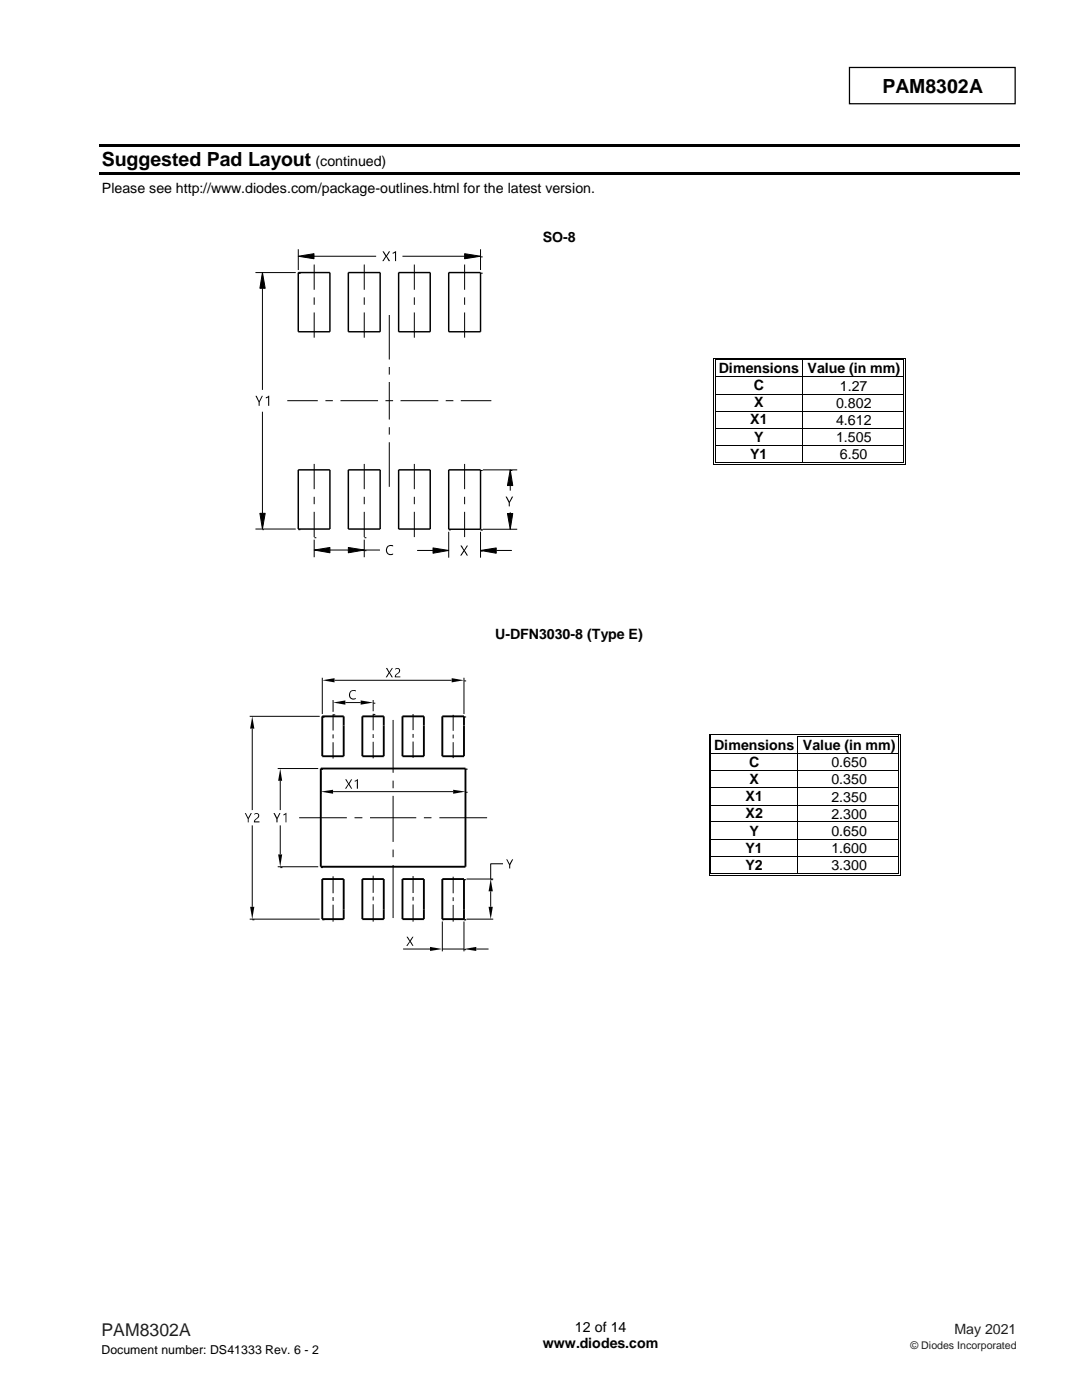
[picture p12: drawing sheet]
<svg xmlns="http://www.w3.org/2000/svg" width="216mm" height="279mm" viewBox="0 0 216 279" stroke-linecap="round" stroke-linejoin="round" font-family="sans-serif">
<path d="M169.5 13.5h33.1v7.2h-33.1z" fill="none" stroke="#000" stroke-width=".25"/>
<g fill="#000">
<path d="M19.8 28.7h183.7v.5h-183.7z" fill-rule="evenodd"/>
<path d="M19.8 34.4h183.7v.5h-183.7z" fill-rule="evenodd"/>
</g>
<g fill="#fff">
<path d="M142.9 71.9h17.2v3.2h-17.2z" fill-rule="evenodd"/>
<path d="M143.3 71.9h16.1v3.2h-16.1z" fill-rule="evenodd"/>
</g>
<g fill="#000">
<path d="M142.4 71.4h.1v.5h-.1z" fill-rule="evenodd"/>
<path d="M142.4 71.4h.5v.1h-.5z" fill-rule="evenodd"/>
<path d="M142.7 71.7h.2v.2h-.2z" fill-rule="evenodd"/>
<path d="M142.7 71.7h.2v.2h-.2z" fill-rule="evenodd"/>
</g>
<path d="M142.9 71.5h17.2M142.9 71.8h17.2" fill="none" stroke="#000" stroke-width=".2"/>
<path d="M142.9 71.9h17.2z" fill-rule="evenodd" fill="#fff"/>
<g fill="#000">
<path d="M160.1 71.9h.1z" fill-rule="evenodd"/>
<path d="M160.1 71.4h.5v.1h-.5z" fill-rule="evenodd"/>
<path d="M160.1 71.7h.5v.2h-.5z" fill-rule="evenodd"/>
<path d="M180.2 71.4h.5v.1h-.5z" fill-rule="evenodd"/>
<path d="M180.2 71.7h.2v.2h-.2z" fill-rule="evenodd"/>
<path d="M180.2 71.7h.2v.2h-.2z" fill-rule="evenodd"/>
<path d="M180.6 71.4h.1v.5h-.1z" fill-rule="evenodd"/>
</g>
<path d="M142.4 71.9v3.2M142.8 71.9v3.2M160.1 71.9v3.2M160.6 71.5h19.6M160.6 71.8h19.6M180.3 71.9v3.2M180.6 71.9v3.2" fill="none" stroke="#000" stroke-width=".2"/>
<g fill="#fff">
<path d="M142.9 75.3h17.2v3.3h-17.2z" fill-rule="evenodd"/>
<path d="M143.3 75.3h16.1v3.3h-16.1z" fill-rule="evenodd"/>
<path d="M160.2 75.3h20v3.3h-20z" fill-rule="evenodd"/>
<path d="M160.9 75.3h18.8v3.3h-18.8z" fill-rule="evenodd"/>
</g>
<g fill="#000">
<path d="M142.4 75.1h.1v.2h-.1z" fill-rule="evenodd"/>
<path d="M142.7 75.1h.2v.2h-.2z" fill-rule="evenodd"/>
<path d="M160.1 75.1h.1v.2h-.1z" fill-rule="evenodd"/>
<path d="M180.2 75.1h.2v.2h-.2z" fill-rule="evenodd"/>
<path d="M180.6 75.1h.1v.2h-.1z" fill-rule="evenodd"/>
</g>
<path d="M142.4 75.3v3.3M142.8 75.3v3.3M142.9 75.2h17.2M160.1 75.3v3.3M160.2 75.2h20M180.3 75.3v3.3M180.6 75.3v3.3" fill="none" stroke="#000" stroke-width=".2"/>
<g fill="#fff">
<path d="M142.9 78.7h17.2v3.3h-17.2z" fill-rule="evenodd"/>
<path d="M143.3 78.7h16.1v3.3h-16.1z" fill-rule="evenodd"/>
<path d="M160.2 78.7h20v3.3h-20z" fill-rule="evenodd"/>
<path d="M160.9 78.7h18.8v3.3h-18.8z" fill-rule="evenodd"/>
</g>
<g fill="#000">
<path d="M142.4 78.6h.1v.1h-.1z" fill-rule="evenodd"/>
<path d="M142.7 78.6h.2v.1h-.2z" fill-rule="evenodd"/>
<path d="M160.1 78.6h.1v.1h-.1z" fill-rule="evenodd"/>
<path d="M180.2 78.6h.2v.1h-.2z" fill-rule="evenodd"/>
<path d="M180.6 78.6h.1v.1h-.1z" fill-rule="evenodd"/>
</g>
<path d="M142.4 78.7v3.3M142.8 78.7v3.3M142.9 78.7h17.2M160.1 78.7v3.3M160.2 78.7h20M180.3 78.7v3.3M180.6 78.7v3.3" fill="none" stroke="#000" stroke-width=".2"/>
<g fill="#fff">
<path d="M142.9 82.2h17.2v3.2h-17.2z" fill-rule="evenodd"/>
<path d="M143.3 82.2h16.1v3.2h-16.1z" fill-rule="evenodd"/>
<path d="M160.2 82.2h20v3.2h-20z" fill-rule="evenodd"/>
<path d="M160.9 82.2h18.8v3.2h-18.8z" fill-rule="evenodd"/>
</g>
<g fill="#000">
<path d="M142.4 82h.1v.2h-.1z" fill-rule="evenodd"/>
<path d="M142.7 82h.2v.2h-.2z" fill-rule="evenodd"/>
<path d="M160.1 82h.1v.2h-.1z" fill-rule="evenodd"/>
<path d="M180.2 82h.2v.2h-.2z" fill-rule="evenodd"/>
<path d="M180.6 82h.1v.2h-.1z" fill-rule="evenodd"/>
</g>
<path d="M142.4 82.2v3.2M142.8 82.2v3.2M142.9 82.1h17.2M160.1 82.2v3.2M160.2 82.1h20M180.3 82.2v3.2M180.6 82.2v3.2" fill="none" stroke="#000" stroke-width=".2"/>
<g fill="#fff">
<path d="M142.9 85.6h17.2v3.2h-17.2z" fill-rule="evenodd"/>
<path d="M143.3 85.6h16.1v3.2h-16.1z" fill-rule="evenodd"/>
<path d="M160.2 85.6h20v3.2h-20z" fill-rule="evenodd"/>
<path d="M160.9 85.6h18.8v3.2h-18.8z" fill-rule="evenodd"/>
</g>
<g fill="#000">
<path d="M142.4 85.4h.1v.2h-.1z" fill-rule="evenodd"/>
<path d="M142.7 85.4h.2v.2h-.2z" fill-rule="evenodd"/>
<path d="M160.1 85.4h.1v.2h-.1z" fill-rule="evenodd"/>
<path d="M180.2 85.4h.2v.2h-.2z" fill-rule="evenodd"/>
<path d="M180.6 85.4h.1v.2h-.1z" fill-rule="evenodd"/>
</g>
<path d="M142.4 85.6v3.2M142.8 85.6v3.2M142.9 85.5h17.2M160.1 85.6v3.2M160.2 85.5h20M180.3 85.6v3.2M180.6 85.6v3.2" fill="none" stroke="#000" stroke-width=".2"/>
<g fill="#fff">
<path d="M142.9 89h17.2v3.2h-17.2z" fill-rule="evenodd"/>
<path d="M143.3 89h16.1v3.2h-16.1z" fill-rule="evenodd"/>
<path d="M160.2 89h20v3.2h-20z" fill-rule="evenodd"/>
<path d="M160.9 89h18.8v3.2h-18.8z" fill-rule="evenodd"/>
</g>
<g fill="#000">
<path d="M142.4 88.8h.1v.2h-.1z" fill-rule="evenodd"/>
<path d="M142.4 92.3h.1v.5h-.1z" fill-rule="evenodd"/>
<path d="M142.4 92.6h.5v.2h-.5z" fill-rule="evenodd"/>
<path d="M142.7 88.8h.2v.2h-.2z" fill-rule="evenodd"/>
<path d="M142.7 92.3h.2v.2h-.2z" fill-rule="evenodd"/>
<path d="M142.7 92.3h.2v.2h-.2z" fill-rule="evenodd"/>
<path d="M160.1 88.8h.1v.2h-.1z" fill-rule="evenodd"/>
<path d="M160.1 92.3h.5v.2h-.5z" fill-rule="evenodd"/>
<path d="M160.1 92.6h.5v.2h-.5z" fill-rule="evenodd"/>
<path d="M180.2 88.8h.2v.2h-.2z" fill-rule="evenodd"/>
<path d="M180.2 92.6h.5v.2h-.5z" fill-rule="evenodd"/>
<path d="M180.2 92.3h.2v.2h-.2z" fill-rule="evenodd"/>
<path d="M180.2 92.3h.2v.2h-.2z" fill-rule="evenodd"/>
<path d="M180.6 88.8h.1v.2h-.1z" fill-rule="evenodd"/>
<path d="M180.6 92.3h.1v.5h-.1z" fill-rule="evenodd"/>
</g>
<path d="M142.4 89v3.3M142.8 89v3.3M142.9 88.9h17.2M142.9 92.7h17.2M142.9 92.4h17.2M160.1 89v3.3M160.2 88.9h20M160.6 92.7h19.6M160.6 92.4h19.6M180.3 89v3.3M180.6 89v3.3" fill="none" stroke="#000" stroke-width=".2"/>
<g fill="#fff">
<path d="M142 147.1h17.1v3.2h-17.1z" fill-rule="evenodd"/>
<path d="M142.4 147.1h16.1v3.2h-16.1z" fill-rule="evenodd"/>
</g>
<g fill="#000">
<path d="M141.4 146.5h.2v.6h-.2z" fill-rule="evenodd"/>
<path d="M141.4 146.5h.5v.2h-.5z" fill-rule="evenodd"/>
<path d="M141.8 146.9h.1v.2h-.1z" fill-rule="evenodd"/>
<path d="M141.8 146.9h.1v.1h-.1z" fill-rule="evenodd"/>
</g>
<path d="M141.9 146.6h17.2M141.9 146.9h17.2" fill="none" stroke="#000" stroke-width=".2"/>
<path d="M141.9 147l17.2 .1z" fill-rule="evenodd" fill="#fff"/>
<g fill="#000">
<path d="M159.1 147l.2 .1z" fill-rule="evenodd"/>
<path d="M159.1 146.5h.5v.2h-.5z" fill-rule="evenodd"/>
<path d="M159.1 146.9h.5v.1h-.5z" fill-rule="evenodd"/>
<path d="M179.3 146.5h.5v.2h-.5z" fill-rule="evenodd"/>
<path d="M179.3 146.9h.1v.2h-.1z" fill-rule="evenodd"/>
<path d="M179.3 146.9h.1v.1h-.1z" fill-rule="evenodd"/>
<path d="M179.6 146.5h.2v.6h-.2z" fill-rule="evenodd"/>
</g>
<path d="M141.5 147.1v3.2M141.9 147.1v3.2M159.2 147.1v3.2M159.6 146.6h19.7M159.6 146.9h19.7M179.4 147.1v3.2M179.7 147.1v3.2" fill="none" stroke="#000" stroke-width=".2"/>
<g fill="#fff">
<path d="M142 150.5h17.1v3.2h-17.1z" fill-rule="evenodd"/>
<path d="M142.4 150.5h16.1v3.2h-16.1z" fill-rule="evenodd"/>
<path d="M159.3 150.5h20v3.2h-20z" fill-rule="evenodd"/>
<path d="M159.9 150.5h18.9v3.2h-18.9z" fill-rule="evenodd"/>
</g>
<g fill="#000">
<path d="M141.4 150.3h.2v.2h-.2z" fill-rule="evenodd"/>
<path d="M141.8 150.3h.1v.2h-.1z" fill-rule="evenodd"/>
<path d="M159.1 150.3h.2v.2h-.2z" fill-rule="evenodd"/>
<path d="M179.3 150.3h.1v.2h-.1z" fill-rule="evenodd"/>
<path d="M179.6 150.3h.2v.2h-.2z" fill-rule="evenodd"/>
</g>
<path d="M141.5 150.5v3.2M141.9 150.5v3.2M141.9 150.4h17.2M159.2 150.5v3.2M159.3 150.4h20M179.4 150.5v3.2M179.7 150.5v3.2" fill="none" stroke="#000" stroke-width=".2"/>
<g fill="#fff">
<path d="M142 153.9h17.1v3.2h-17.1z" fill-rule="evenodd"/>
<path d="M142.4 153.9h16.1v3.2h-16.1z" fill-rule="evenodd"/>
<path d="M159.3 153.9h20v3.2h-20z" fill-rule="evenodd"/>
<path d="M159.9 153.9h18.9v3.2h-18.9z" fill-rule="evenodd"/>
</g>
<g fill="#000">
<path d="M141.4 153.7h.2v.2h-.2z" fill-rule="evenodd"/>
<path d="M141.8 153.7h.1v.2h-.1z" fill-rule="evenodd"/>
<path d="M159.1 153.7h.2v.2h-.2z" fill-rule="evenodd"/>
<path d="M179.3 153.7h.1v.2h-.1z" fill-rule="evenodd"/>
<path d="M179.6 153.7h.2v.2h-.2z" fill-rule="evenodd"/>
</g>
<path d="M141.5 153.9v3.2M141.9 153.9v3.2M141.9 153.8h17.2M159.2 153.9v3.2M159.3 153.8h20M179.4 153.9v3.2M179.7 153.9v3.2" fill="none" stroke="#000" stroke-width=".2"/>
<g fill="#fff">
<path d="M142 157.3h17.1v3.3h-17.1z" fill-rule="evenodd"/>
<path d="M142.4 157.3h16.1v3.3h-16.1z" fill-rule="evenodd"/>
<path d="M159.3 157.3h20v3.3h-20z" fill-rule="evenodd"/>
<path d="M159.9 157.3h18.9v3.3h-18.9z" fill-rule="evenodd"/>
</g>
<g fill="#000">
<path d="M141.4 157.1h.2v.2h-.2z" fill-rule="evenodd"/>
<path d="M141.8 157.1h.1v.2h-.1z" fill-rule="evenodd"/>
<path d="M159.1 157.1h.2v.2h-.2z" fill-rule="evenodd"/>
<path d="M179.3 157.1h.1v.2h-.1z" fill-rule="evenodd"/>
<path d="M179.6 157.1h.2v.2h-.2z" fill-rule="evenodd"/>
</g>
<path d="M141.5 157.3v3.3M141.9 157.3v3.3M141.9 157.2h17.2M159.2 157.3v3.3M159.3 157.2h20M179.4 157.3v3.3M179.7 157.3v3.3" fill="none" stroke="#000" stroke-width=".2"/>
<g fill="#fff">
<path d="M142 160.7h17.1v3.3h-17.1z" fill-rule="evenodd"/>
<path d="M142.4 160.7h16.1v3.3h-16.1z" fill-rule="evenodd"/>
<path d="M159.3 160.7h20v3.3h-20z" fill-rule="evenodd"/>
<path d="M159.9 160.7h18.9v3.3h-18.9z" fill-rule="evenodd"/>
</g>
<g fill="#000">
<path d="M141.4 160.6h.2v.1h-.2z" fill-rule="evenodd"/>
<path d="M141.8 160.6h.1v.1h-.1z" fill-rule="evenodd"/>
<path d="M159.1 160.6h.2v.1h-.2z" fill-rule="evenodd"/>
<path d="M179.3 160.6h.1v.1h-.1z" fill-rule="evenodd"/>
<path d="M179.6 160.6h.2v.1h-.2z" fill-rule="evenodd"/>
</g>
<path d="M141.5 160.7v3.3M141.9 160.7v3.3M141.9 160.7h17.2M159.2 160.7v3.3M159.3 160.7h20M179.4 160.7v3.3M179.7 160.7v3.3" fill="none" stroke="#000" stroke-width=".2"/>
<g fill="#fff">
<path d="M142 164.2h17.1v3.2h-17.1z" fill-rule="evenodd"/>
<path d="M142.4 164.2h16.1v3.2h-16.1z" fill-rule="evenodd"/>
<path d="M159.3 164.2h20v3.2h-20z" fill-rule="evenodd"/>
<path d="M159.9 164.2h18.9v3.2h-18.9z" fill-rule="evenodd"/>
</g>
<g fill="#000">
<path d="M141.4 164h.2v.1h-.2z" fill-rule="evenodd"/>
<path d="M141.8 164h.1v.1h-.1z" fill-rule="evenodd"/>
<path d="M159.1 164h.2v.1h-.2z" fill-rule="evenodd"/>
<path d="M179.3 164h.1v.1h-.1z" fill-rule="evenodd"/>
<path d="M179.6 164h.2v.1h-.2z" fill-rule="evenodd"/>
</g>
<path d="M141.5 164.1v3.3M141.9 164.1v3.3M141.9 164h17.2M159.2 164.1v3.3M159.3 164h20M179.4 164.1v3.3M179.7 164.1v3.3" fill="none" stroke="#000" stroke-width=".2"/>
<g fill="#fff">
<path d="M142 167.6h17.1v3.2h-17.1z" fill-rule="evenodd"/>
<path d="M142.4 167.6h16.1v3.2h-16.1z" fill-rule="evenodd"/>
<path d="M159.3 167.6h20v3.2h-20z" fill-rule="evenodd"/>
<path d="M159.9 167.6h18.9v3.2h-18.9z" fill-rule="evenodd"/>
</g>
<g fill="#000">
<path d="M141.4 167.4h.2v.2h-.2z" fill-rule="evenodd"/>
<path d="M141.8 167.4h.1v.2h-.1z" fill-rule="evenodd"/>
<path d="M159.1 167.4h.2v.2h-.2z" fill-rule="evenodd"/>
<path d="M179.3 167.4h.1v.2h-.1z" fill-rule="evenodd"/>
<path d="M179.6 167.4h.2v.2h-.2z" fill-rule="evenodd"/>
</g>
<path d="M141.5 167.6v3.2M141.9 167.6v3.2M141.9 167.5h17.2M159.2 167.6v3.2M159.3 167.5h20M179.4 167.6v3.2M179.7 167.6v3.2" fill="none" stroke="#000" stroke-width=".2"/>
<g fill="#fff">
<path d="M142 171h17.1v3.2h-17.1z" fill-rule="evenodd"/>
<path d="M142.4 171h16.1v3.2h-16.1z" fill-rule="evenodd"/>
<path d="M159.3 171h20v3.2h-20z" fill-rule="evenodd"/>
<path d="M159.9 171h18.9v3.2h-18.9z" fill-rule="evenodd"/>
</g>
<g fill="#000">
<path d="M52.4 54.4l.5 3.1h-1zM59.5 51.1l3.2-.5v1zM92.7 50.6l3.2 .5-3.2 .5zM101.8 93.8l.5 3.1h-1zM51.9 102.4h1l-.5 3.2zM62.7 109.8l3.1-.5v1zM69.5 109.3l3.2 .5-3.2 .5zM86.4 109.4l3.1 .5-3.1 .5zM95.9 109.9l3.1-.5v1zM101.3 102.5h1l-.5 3.1zM64.3 135.8l2.5-.5v.9zM66.5 140.2l2.4-.4v.8z"/>
<path d="M72 139.8l2.5 .4-2.5 .4zM90.1 135.3l2.5 .5-2.5 .4zM50.3 143l.5 2.4h-.9zM55.9 153.4l.4 2.4h-.8zM64 158l2.5-.4v.8zM90.4 157.6l2.5 .4-2.5 .4zM55.5 170.5h.8l-.4 2.5zM97.9 175.4l.4 2.5h-.8zM49.9 181h.9l-.5 2.4zM85.8 189l2.5 .4-2.5 .4zM92.6 189.4l2.4-.4v.8zM97.5 181h.8l-.4 2.4z"/>
<path d="M141.4 170.8h.2v.2h-.2z" fill-rule="evenodd"/>
<path d="M141.4 174.2h.2v.6h-.2z" fill-rule="evenodd"/>
<path d="M141.4 174.6h.5v.2h-.5z" fill-rule="evenodd"/>
<path d="M141.8 170.8h.1v.2h-.1z" fill-rule="evenodd"/>
<path d="M141.8 174.2h.1v.2h-.1z" fill-rule="evenodd"/>
<path d="M141.8 174.2h.1v.2h-.1z" fill-rule="evenodd"/>
<path d="M159.1 170.8h.2v.2h-.2z" fill-rule="evenodd"/>
<path d="M159.1 174.2h.5v.2h-.5z" fill-rule="evenodd"/>
<path d="M159.1 174.6h.5v.2h-.5z" fill-rule="evenodd"/>
<path d="M179.3 170.8h.1v.2h-.1z" fill-rule="evenodd"/>
<path d="M179.3 174.6h.5v.2h-.5z" fill-rule="evenodd"/>
<path d="M179.3 174.2h.1v.2h-.1z" fill-rule="evenodd"/>
<path d="M179.3 174.2h.1v.2h-.1z" fill-rule="evenodd"/>
<path d="M179.6 170.8h.2v.2h-.2z" fill-rule="evenodd"/>
<path d="M179.6 174.2h.2v.6h-.2z" fill-rule="evenodd"/>
</g>
<g fill="none" stroke="#000" stroke-width=".2">
<path d="M51 54.4h8M52.4 54.4l.5 3.1h-1zM52.4 57.5v20.3M59.5 49.7v4.2M59.5 51.1l3.2-.5v1zM59.6 54.5h.1M62.7 51.1h12.4M62.7 52.8v5M62.7 59.4v1.4M72.7 52.8v5M72.7 59.4v1.4M80.3 51.1h12.4"/>
<path d="M82.7 52.8v5M82.7 59.4v1.4M92.7 50.6l3.2 .5-3.2 .5zM92.7 52.8v5M92.7 59.4v1.4M95.9 49.7v4.2M96 54.5h.1M96 51.3h.1M57.3 80h6.1M62.7 62.4v5M64.9 80h1.5M67.9 80h7.5"/>
<path d="M72.7 62.4v5M76.9 80h1.5M77.7 62.9v8.9M77.7 73.2v1.6M77.7 76.2v7.5M79.9 80h7.6M82.7 62.4v5M88.9 80h1.6M91.9 80h6.1M92.7 62.4v5M52.4 82.2v20.2M62.7 92.6v5"/>
<path d="M62.7 99.1v1.5M72.7 92.6v5M72.7 99.1v1.5M77.7 85.3v1.4M77.7 88.3v8.9M82.7 92.6v5M82.7 99.1v1.5M92.7 92.6v5M92.7 99.1v1.5M96 93.9h.1M96.4 93.8h6.8M101.8 93.8l.5 3.1h-1z"/>
<path d="M101.8 96.9v1M101.9 93.9h.1M51 105.6h8M51.9 102.4h1l-.5 3.2zM52.5 105.7h.1M59.6 105.7h.1M62.7 102.2v5M62.7 107.7v3.5M62.7 109.8l3.1-.5v1zM62.8 107.3h.1M65.8 109.8h3.7M69.5 109.3l3.2 .5-3.2 .5z"/>
<path d="M72.7 102.2v5M72.7 107.7v3.5M72.7 109.8h3.1M72.8 107.3h.1M72.8 109.9h.1M82.7 102.2v5M83.2 109.9h3.2M86.4 109.4l3.1 .5-3.1 .5zM89.5 106.1v5.2M89.7 105.8h.1M92.7 102.2v5M95.9 106.1v5.2"/>
<path d="M95.9 109.9l3.1-.5v1zM96 105.8h.1M96 110h.1M96.4 105.6h6.8M99 109.9h3.1M101.3 102.5h1l-.5 3.1zM101.8 102.2v.3M64.3 135.3v7.2M66.5 139.7v2.4M66.8 135.8h23.3M74.5 139.7v2.2M92.6 135.3v7.2"/>
<path d="M92.7 135.9h.1M49.8 143h14M50.3 145.4v16.3M55.4 153.4h8.1M55.9 155.8v5.9M64 153.9v4.6M64.1 153.5h.1M64.4 143.1h.1M66.5 142.5v3.3M66.5 146.6v.8M66.5 148.1v3.3M66.5 158h23.9"/>
<path d="M66.6 142.7h.1M68.9 140.2h3.1M74.5 142.5v3.3M74.5 146.5v.8M74.5 148v3.3M74.6 142.6h.1M74.6 140.3h.1M78.4 143.7v10.5M78.4 155.8v1.5M78.4 158.8v9.2M82.4 142.5v3.2M82.4 146.5v.7"/>
<path d="M82.4 148v3.3M90.4 142.7v3.1M90.4 146.6v.8M90.4 148.1v3.2M92.7 143.1h.1M92.9 153.9v4.6M93 153.5h.1M93 158.1h.1M50.3 164.7v16.3M55.4 173h8.1M55.9 164.7v5.8M56 173.1h.1"/>
<path d="M59.7 163.2h9.5M64.1 173.1h.1M66.5 174.9v3.4M66.5 179v.8M70.7 163.2h1.6M73.8 163.2h9.3M74.5 174.8v3.4M74.5 178.9v.8M78.4 169.5v1.6M78.4 172.6v10.6M82.4 174.8v3.4M82.4 179v.7"/>
<path d="M84.6 163.2h1.5M87.7 163.2h9.5M90.4 175v3.3M90.4 179.1v.7M92.7 175.6h.1M93.1 175.4h5.3M97.9 177.9v3.1M98 175.6h.1M100.4 172.4h-2.5v3M141.5 171v3.2M141.9 171v3.2M141.9 170.9h17.2"/>
<path d="M141.9 174.7h17.2M141.9 174.3h17.2M159.2 171v3.2M159.3 170.9h20M159.6 174.7h19.7M159.6 174.3h19.7M179.4 171v3.2M179.7 171v3.2M49.8 183.4h14M50.5 183.6h.1M64.4 183.6h.1M66.5 180.6v3.3"/>
<path d="M74.5 180.5v3.4M80.4 189.4h5.4M82.4 180.5v3.4M88.3 183.9v6M88.3 189.4h4.3M88.4 183.6h.1M90.4 180.6v3.3M92.6 183.9v6M92.7 183.6h.1M92.7 189.5h.1M93.1 183.4h5.3M95 189.4h2.5"/>
</g>
<path d="M59.5 54.4h6.3v11.8h-6.3zM69.5 54.4h6.4v11.8h-6.4zM79.5 54.4h6.3v11.8h-6.3zM89.5 54.4h6.4v11.8h-6.4zM59.5 93.8h6.3v11.8h-6.3zM69.5 93.8h6.4v11.8h-6.4zM79.5 93.8h6.3v11.8h-6.3zM89.5 93.8h6.4v11.8h-6.4z" fill="none" stroke="#000" stroke-width=".29"/>
<g fill="#000">
<path d="M76.3 50.2h.3l.5 .8 .5-.8h.2l-.6 .9 .6 1h-.2l-.6-.8-.5 .8h-.2l.6-1zM78.4 50.4l.6-.3v2h-.2v-1.7l-.4 .3zM51 79h.2l.5 1 .5-1h.2l-.6 1.3v.7h-.2v-.7zM53 79.3l.7-.3v2h-.2v-1.7l-.5 .2zM100.9 99.1h.2l.5 1 .5-1h.3l-.7 1.2v.8h-.2v-.8zM77.3 109.1l.7-.3h.4v.3a.81 .81 0 0 0-1.2 .7 .81 .81 0 0 0 1.2 .6 .37 .37 0 0 1-.5 .4 1.02 1.02 0 0 1-.9-.7 1.02 1.02 0 0 1 .3-1zM91.9 108.9h.3l.4 .8 .5-.8h.3l-.6 1 .6 1h-.3l-.5-.9-.5 .9h-.3l.7-1zM69.9 138l.4-.3h.5l.2 .1v.2a.75 .75 0 0 0-1.2 .6 .75 .75 0 0 0 1.2 .7 .46 .46 0 0 1-.8 .3 1 1 0 0 1-.3-1.6zM77 133.3h.3l.4 .8 .5-.8h.2l-.6 .9 .6 1h-.3l-.4-.8-.5 .8h-.2l.6-1zM78.9 133.5a.59 .59 0 0 1 .9 .1 .59 .59 0 0 1-.4 .9l-.3 .2-.1 .3h.9v.2h-1.1a.94 .94 0 0 1 .6-1 .42 .42 0 0 0 .1-.6 .42 .42 0 0 0-.6 .1zM68.9 155.5h.2l.5 .8 .5-.8h.2l-.6 1 .6 .9h-.2l-.5-.8-.5 .8h-.3l.7-.9zM70.8 155.8l.6-.3v1.9h-.2v-1.6l-.4 .2z"/>
<path d="M48.9 162.3h.2l.4 .9 .5-.9h.2l-.6 1.2v.6h-.2v-.6zM50.8 162.4a.59 .59 0 0 1 .9 .1 .59 .59 0 0 1-.4 .9l-.4 .5h.9v.2h-1.1a1.01 1.01 0 0 1 .6-.9 .41 .41 0 0 0 .1-.7 .41 .41 0 0 0-.6 .1zM54.6 162.3h.2l.5 .9 .4-.9h.3l-.6 1.2v.6h-.2v-.6zM56.6 162.5l.5-.3v1.9h-.1v-1.6l-.4 .2zM101 171.5h.2l.5 .9 .5-.9h.2l-.6 1.1v.7h-.2v-.7zM81.1 186.9h.3l.4 .8 .5-.8h.2l-.5 .9 .5 1h-.2l-.5-.8-.5 .8h-.2l.6-.9z"/>
</g>
<path d="M64.3 143h4.3v7.9h-4.3zM72.3 143h4.3v7.9h-4.3zM80.3 143h4.3v7.9h-4.3zM88.3 143h4.3v7.9h-4.3zM64 173v-19.6h28.9v19.6M64 173h28.9M64.3 175.4h4.3v8h-4.3zM72.3 175.4h4.3v8h-4.3zM80.3 175.4h4.3v8h-4.3zM88.3 175.4h4.3v8h-4.3z" fill="none" stroke="#000" stroke-width=".38"/>
<g font-size="3.9">
<text x="176.1" y="18.5">PAM8302A</text>
<text x="20.3" y="33.2">Suggested Pad Layout</text>
</g>
<text font-size="3.5" fill="#231f20" x="20.3" y="266.5">PAM8302A</text>
<g font-size="2.8">
<text x="62.9" y="33.2">(continued)</text>
<text x="20.3" y="38.6">Please see http://www.diodes.com/package-outlines.html for the latest version.</text>
<text x="108.3" y="48.3">SO-8</text>
<text x="143.4" y="74.5">Dimensions Value (in mm)</text>
<text x="150.4" y="77.9">C</text>
<text x="167.6" y="77.9">1.27</text>
<text x="150.5" y="81.3">X</text>
<text x="166.8" y="81.4">0.802</text>
<text x="149.7" y="84.7">X1</text>
<text x="150.5" y="88.1">Y</text>
<text x="166.8" y="84.8">4.612</text>
<text x="166.8" y="88.2">1.505</text>
<text x="149.7" y="91.6">Y1</text>
<text x="167.6" y="91.6">6.50</text>
<text x="98.8" y="127.5">U-DFN3030-8 (Type E)</text>
<text x="142.5" y="149.6">Dimensions Value (in mm)</text>
<text x="149.5" y="153">C</text>
<text x="165.9" y="153.1">0.650</text>
<text x="148.8" y="159.9">X1</text>
<text x="149.6" y="156.5">X</text>
<text x="165.9" y="156.5">0.350</text>
<text x="165.9" y="160">2.350</text>
<text x="148.8" y="163.3">X2</text>
<text x="149.6" y="166.8">Y</text>
<text x="165.9" y="163.4">2.300</text>
<text x="165.9" y="166.8">0.650</text>
<text x="148.8" y="170.2">Y1</text>
<text x="148.8" y="173.6">Y2</text>
<text x="165.9" y="170.2">1.600</text>
<text x="165.9" y="173.7">3.300</text>
<text x="108.3" y="269.1">www.diodes.com</text>
<text x="114.7" y="265.9">12 of 14</text>
</g>
<text font-size="2.8" fill="#231f20" x="190.5" y="266.2">May 2021</text>
<text font-size="2.5" x="20.3" y="270.2">Document number: DS41333 Rev. 6 - 2</text>
<text font-size="2.1" fill="#231f20" x="181.7" y="269.3">© Diodes Incorporated</text>
</svg>
